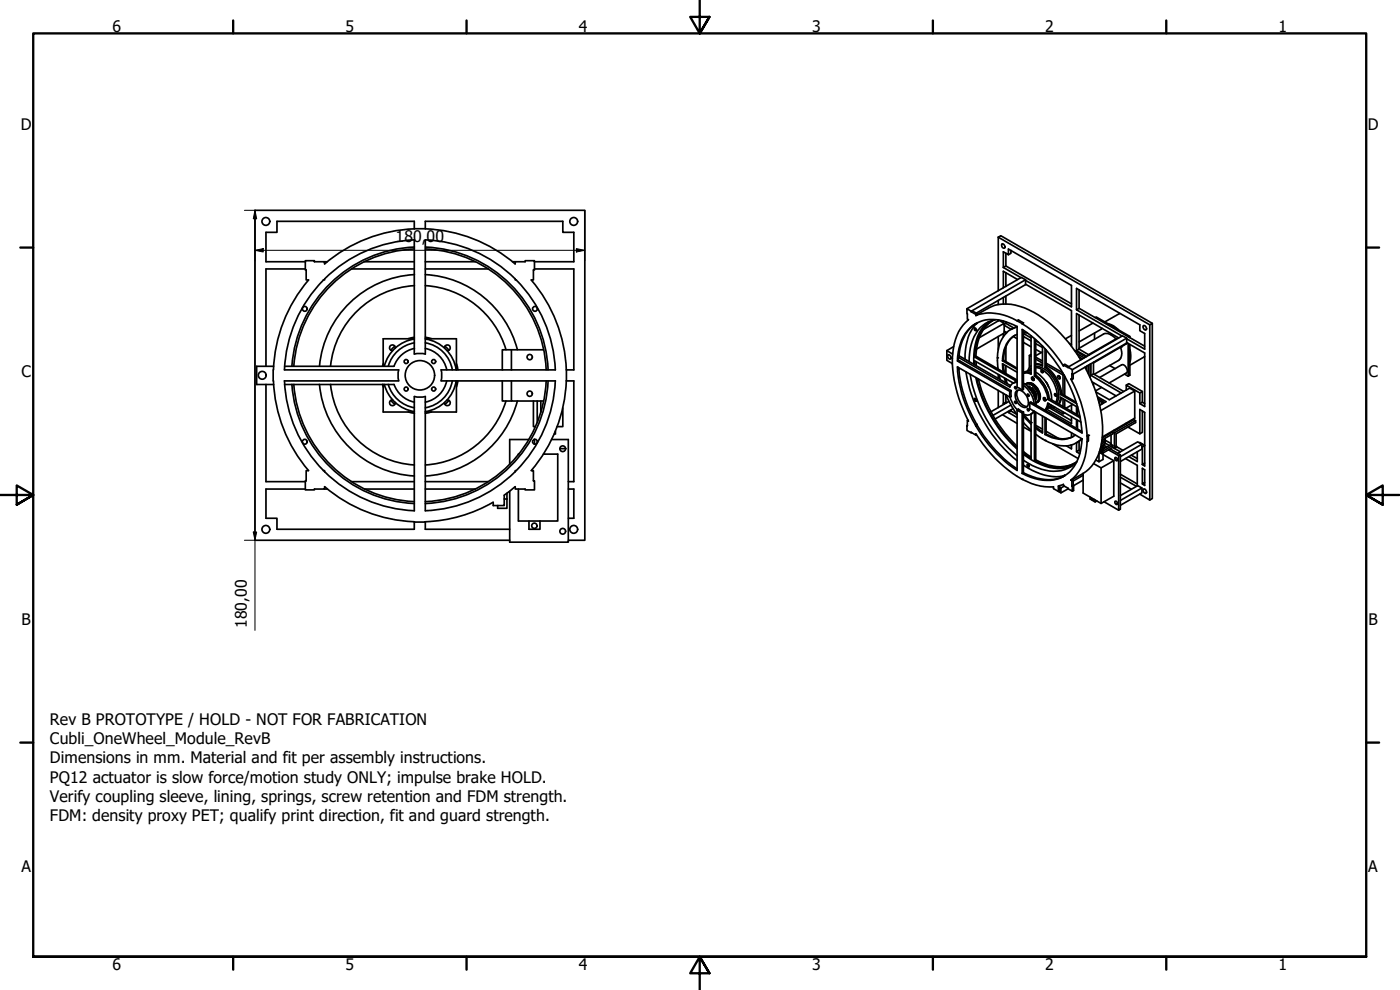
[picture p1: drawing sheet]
<svg xmlns="http://www.w3.org/2000/svg" width="420mm" height="297mm" viewBox="0 0 420 297" stroke-linecap="round" stroke-linejoin="round" font-family="sans-serif">
<!-- layer: Visible (ISO) -->
<g fill="none" stroke="#000" stroke-width=".51">
<path d="M91.6 78.5h-11.8v-8.8h3.3v-3.3h41.2v2.2h3.3v-2.2h41.3v3.3h3.3v8.8h-11.8M97.4 79.2v-.7h-3v-.3h-2.8l.3 5.8h.7a44 44 0 0 0-10.5 27M97.4 78.5h.8M109.3 78.5h15M124.3 71.9v34.3M124.4 74.1a38.5 38.5 0 0 0-36.8 35.8M124.4 72a40.7 40.7 0 0 0-27 11.7M124.4 68.7a44 44 0 0 0-27 10.5M124.4 74.7a37.9 37.9 0 0 0-36.2 35.2M127.6 71.9l.1 34.3-1.7-.2-1.6 .2M127.6 78.5h15.1M127.7 72a40.7 40.7 0 0 1 26.9 11.7"/>
<path d="M127.7 74.7a37.9 37.9 0 0 1 36.2 36.3M127.7 68.7a44 44 0 0 1 26.9 10.5v-.7h3v-.3h2.8v2.8h-.3v3h-.7a44.2 44.2 0 0 1 10.6 27M127.7 74.1a38.5 38.5 0 0 1 36.8 36.9M153.8 78.5h.8M299.6 71.2l45.5 26.3v52.5l-3-1.7M299.6 71.2l.8-.5 45.4 26.3M299.6 71.2v16M300.7 73.2a.83 .83 0 0 1 .7 .4 .83 .83 0 0 1 0 .9l-.6-.3zM301.9 76v3.8M303.4 75.1v.9l-.8 .4M91.6 80.7h-11.8v29.2M97.1 84a40.7 40.7 0 0 0-11.7 27"/>
<path d="M97.4 83.7v.3h-.4M105.5 80.7h18.8M124.4 85.7a27 27 0 0 0-25.2 24.2M124.4 82.4a30.3 30.3 0 0 0-28.5 27.5M127.6 80.7h19M127.7 82.4a30.3 30.3 0 0 1 27.6 22.5M127.7 85.7a27 27 0 0 1 24.1 19.2M154.6 83.7v.3h.4a40.7 40.7 0 0 1 11.7 27M160.4 80.7h11.8v30.3h-2.2v3.3h2.2v30.2h-1.6M290.2 92.6l16.3-9.4 1.3 .7-16.3 9.5M291.5 93.5l-1.3-.9 .1 3.2 .3 .1a15 15 0 0 0-4.8 11.6M291.5 93.5l1.4 .8v.4"/>
<path d="M291.5 93.5l.3-.2 1.4 .8-.3 .2M292.4 98.4l.5 .1 .1 .7-.5-.2zM292.7 97.1a12.8 12.8 0 0 0-4.9 10.2M292.7 97.1a12.7 12.7 0 0 0-5.4 11.2M292.7 97.1l.2 .2v-.2a12.2 12.2 0 0 1 11.1 .3l1.2 .6M292.9 94.7a14.8 14.8 0 0 1 12.3 1.6M293.2 96.8a14.1 14.1 0 0 0-3.6 10.9M293.2 94.3a15.8 15.8 0 0 1 7.7-3.1 20.6 20.6 0 0 1 13.6 5.3 45.6 45.6 0 0 1 9.9 11.5M293.2 94.1v.4l-.3 .2M296.7 96.5a13.3 13.3 0 0 0-4.5 11.2l.1 1.6M297.8 96.3a12.5 12.5 0 0 0-4.9 10.6M299.6 90.2v1.2"/>
<path d="M299.6 96v.3M301.1 80.2l.8-.4 19.7 11.4M301.1 80.2v-4.6l1.5 .8v-1.7l19 10.9v6.5l-13.8-8M301.1 89.3v1.9M301.1 96.3v.6M301.1 80.2l5.3 3.1M301.4 97l-1.6-.9-4.7 2.8M301.4 99.4l.7 .4M301.4 97.6l2 1.2M301.9 97l-.5 .3M301.9 97l2.3 1.4M301.9 81.8v4.2"/>
<path d="M301.9 88.8v2.4M301.9 96.6v.4M301.9 99.7v.4M305.2 98.1a8.4 8.4 0 0 0-5.8 8l.1 4.6M305.2 98l-1.8 .9M305.2 96.3l1.6 .8M305.2 96.3l.4-.3 1.5 .9M305.2 98v18.2l1.6 .9M305.4 83.9l-4.3-2.5v4.9M306.8 97.1a41.3 41.3 0 0 1 12.4 12.7v-.3l2.6 1.4-.1 3-.3-.2a41.3 41.3 0 0 1 4.9 17.1M307.1 99.9h1.2M307.1 96.9l-.3 .2"/>
<path d="M307.1 99.1v17.7l-.3 .3M307.8 85.3l13.8 7.9v10.7M307.8 83.9v1.5l-14.8 8.6M323.1 92.9l.7-.4 19.7 11.4M323.1 92.9v-6.4l19 11v1.7l1.4 .9v4.7l-5.4-3.2M323.1 92.9l13.6 7.9M323.8 87v5.5M323.8 94.5v10.3M328 97l-4.2 2.3M328.5 99.9v1.9M328.7 95.3l.3-.2 10.1 5.9-.3 .1M330.7 98.5l-6.9 4.1"/>
<path d="M332.4 97.1l2 .8 1.3 1M336 94l-4.4 2.6M343.2 97.7a.75 .75 0 0 1 .7 .5 .75 .75 0 0 1-.2 .8l-.5-.5zM345.1 97.5l.7-.5v52.6l-.7 .4M79.8 115.4v29.1h11.8M82 111v3.3M82.1 114.3a44 44 0 0 0 10.5 26.9h-.7l-.3 5.8 5.8-.3v-.7M82.1 109.9h-5.1v5.5h5.1M85.3 111h34.4l-.3 1.6 .3 1.6-34.4 .1M85.4 114.2a40.7 40.7 0 0 0 11.7 27M85.4 109.9h32.8M85.4 115.4h32.8"/>
<path d="M87.6 115.4a38.5 38.5 0 0 0 36.8 35.7M88.2 115.4a37.9 37.9 0 0 0 36.2 35.1M95.9 115.4a30.3 30.3 0 0 0 28.5 27.4M99.2 115.4a27 27 0 0 0 25.2 24.1M114.8 115.3l.2 .8M115 115.4v8.2h9.3M115 109.1l-.2 .8M115.3 115.4a11 11 0 0 0 9.1 8.1M116.5 115.3a9.9 9.9 0 0 0 7.9 7M118.3 115.3a8.2 8.2 0 0 0 6.1 5.4M118.5 103.9l-1.2 1.2M118.6 104.4a.86 .86 0 0 0-.8-.9 .86 .86 0 0 0-.9 .9 .86 .86 0 0 0 .9 .8"/>
<path d="M124.3 119v34.3M124.3 101.6h-9.3v8.3M124.4 101.7a11 11 0 0 0-9.1 8.1M124.4 101.2l-1.9 .4M124.4 102.9a9.9 9.9 0 0 0-7.9 7M124.4 104.5a8.2 8.2 0 0 0-6.1 5.4M124.4 119l1.6 .2 1.7-.2-.1 34.3M127.6 101.6h9.4v9.4M127.7 104.5a8.2 8.2 0 0 1 6.4 6.5M127.7 102.9a9.9 9.9 0 0 1 8.1 8.1M127.7 101.2l1.8 .4M127.7 101.7a11 11 0 0 1 9.2 9.3"/>
<path d="M132.4 111l.2 1.6-.2 1.6M132.4 114.3h34.3M132.4 111h34.3M133.4 104.4a.86 .86 0 0 1 .8-.9 .86 .86 0 0 1 .9 .9 .86 .86 0 0 1-.9 .8M133.5 103.9l1.3 1.2M134.1 114.2a8.2 8.2 0 0 1-6.4 6.5M135.8 114.2a9.9 9.9 0 0 1-8.1 8.1M136.9 114.3a11 11 0 0 1-9.2 9.2M137 114.3v9.3h-9.4M137 109.1l.4 1.9M137.4 114.3l-.4 1.8M150.7 114.3v6h2.8"/>
<path d="M153.5 114.3v6h9.6M153.5 105h-2.8v6M153.5 105v6M153.5 105h9.6M163.9 114.3a37.9 37.9 0 0 1-36.2 36.2M164.5 114.3a38.5 38.5 0 0 1-36.8 36.8M166.7 114.3a40.7 40.7 0 0 1-11.7 26.9h-.4v.4M170 114.3a44 44 0 0 1-10.6 26.9h.7v3.1h.3v2.7l-5.8-.3v-.7l-3.3 2.6M284.2 105.2v2.9l1.6 1M284.2 105.2l1.7 1M284.5 106.5a.83 .83 0 0 1 .8 .4 .83 .83 0 0 1-.1 .8h-.3l-.4-.5zM285.8 107.5a40.8 40.8 0 0 0 4.8 18.9l-.3-.2-.1 2.9 2.7 1.4v-.3a37.7 37.7 0 0 0 16.7 14.9 16.3 16.3 0 0 0 6.6 1v.5l2.2 1.3 2.1-1.2"/>
<path d="M285.8 107.4v.1M286.2 104l-2 1.2M287.6 108.2l-.3 .1 15.8 9.2M287.6 108.2l15.9 9M287.6 110.2l.2 .6M287.7 110.7l.1 .1M287.8 107.3l15.3 8.8 .8-1.1 1.3-.2M287.8 110.8a40.1 40.1 0 0 0 5.3 16.5M287.8 106.7l15.5 9M287.8 107.3l-.2 .9M289.9 111.6a44.1 44.1 0 0 0 15.3 26.6M291.1 112.3a41.2 41.2 0 0 0 14.1 24.5"/>
<path d="M292.4 119.6l.5 .1 .1 .6-.5-.1zM292.5 107.1a12.6 12.6 0 0 1 5.1-10.7l1-.5a9.2 9.2 0 0 0-7.1 7.3l-.5 2.5-.2 2.8M292.5 109.5v-1.2l11.6 6.6M292.9 113.3a41.8 41.8 0 0 0 12.3 21.4M292.9 108.5l.1 1.2M293.1 113.5a41.6 41.6 0 0 0 12.1 21M293.6 113.7a42.3 42.3 0 0 0 11.6 20.2M293.9 101.3l7.5-4.3v2.9l-8.3 4.9M299.6 101v4M299.6 112.4v1.1M299.6 117.1v5.2M299.8 112.5l.4 1.3"/>
<path d="M300.9 108.3l.3-.2 4 2.4M300.9 108.3l4.3 2.5M301.1 111.6l-.2-2.5 4.3 2.6M301.1 100.1v.9M301.1 118v3.1M301.2 109.3l.2 2.5M301.4 113.4l.4 1.4M301.8 118.5l1.9 3.6 1.5 2.3M301.8 113.7l.5 1.3M301.9 104.2v4.3M301.9 109.7v2.4M301.9 113.7h.1"/>
<path d="M301.9 118.5v2.2M303.1 119.2l-15.8-9.1a37.5 37.5 0 0 0 5.4 17.4M303.1 117.5v1.7M303.1 119.2l.9 2 1.3 1.7M303.5 117.2v1.8l-.4 .2M303.5 117.2l-.4 .3M304.1 101l1.1 .6M304.5 116.1h.4l.1 .6-.4-.2zM304.6 100.6a8.5 8.5 0 0 0-3.4 7.5M304.9 117.5a1.45 1.45 0 0 1 2.3 .2 3.7 3.7 0 0 1 1.1 4.3 1.95 1.95 0 0 1-2.8-1l-.8-1.7v-1.1zM305.2 114l-12.3-7.1-.4 .2 12.7 7.4-1.2 .5M305.2 100.3a7.5 7.5 0 0 0-4.3 6.8v1.2"/>
<path d="M305.5 117.1a3.6 3.6 0 0 0 2.8 4.9M306.8 117.1v-18.2a42.3 42.3 0 0 1 17.8 29.5l.1 1.5-15.7-9.1M307.1 115.6a8.6 8.6 0 0 1 3.3 5.6M307.1 115a8.4 8.4 0 0 1 3.9 6.5M307.1 111.6l.4 .1M307.1 102.7l2.3 1.4M307.1 101l2.3 1.3M307.1 100.1l2.3 1.3M307.7 115.4a2.56 2.56 0 0 1 3.3 1.7 2.59 2.59 0 0 1-.1 3.8M308 115.2a3.1 3.1 0 0 1 3.3 2.1l.5 1.9-.1 .9-.6 .7M308.2 115a2.9 2.9 0 0 1 3.4 2.2l.5 1.8-.2 1-.5 .6M308.2 115h.2a2.9 2.9 0 0 1 3.3 2.1 2.56 2.56 0 0 1-.3 3.5"/>
<path d="M308.2 115l-.4 .2M308.4 115.9h.7M308.5 116.1h.3M308.8 116.4v-.3l.3-.2-.1 .7M308.9 106.7l.5 .2M309.1 116.4l.5 .3-.5-.2M309.1 116.7l.5 .4M309.2 116.9l1.1 .6M309.4 111.2a2.89 2.89 0 0 0-2.3 .7l1.1-.2 1.2 .2M309.4 110.6l-.6 .6M309.4 100.8v11.5a2.8 2.8 0 0 0-2.3-.3M309.4 109.8l-1 1.5"/>
<path d="M309.4 106.3l-.5 .4v3.6M309.6 117.1v-.6l.2-.1a2.95 2.95 0 0 1 1 3.6M309.6 116.5a3.2 3.2 0 0 1 1.1 3.4M309.8 117.7l.1 .1 .4-.3v1.2M309.9 113.2l.4 .7-.1-.5-.4-.3a.54 .54 0 0 0-.1 .7 .54 .54 0 0 0 .6 .3v-.2M309.9 117.8v.2M310 113.3l.3 .5M310.3 118.3l.2 .7M310.5 112.8a9.9 9.9 0 0 1 4 7M310.5 101.6v11.2M310.8 111.7a9.7 9.7 0 0 1 4.8 8.3M310.8 112.6a10.3 10.3 0 0 1 4 7"/>
<path d="M310.8 110a6.4 6.4 0 0 1 5.6 4 7.1 7.1 0 0 1 .7 6.9M310.8 110.3a7.2 7.2 0 0 1 5.4 4.4 6.9 6.9 0 0 1 .7 6M310.8 109.2l2.1 .3M310.8 112.6l-.3 .2M310.8 101.9v10.7M310.8 104.8l1.7 1M310.8 103.1l2.1 1.2M310.8 102.2l.9 .5M310.8 107.2l2.1 1.1M310.8 107.7l2.1 1.3M312.4 111.1l.5 .1 .1 .6-.5-.1zM312.9 103.9v5.9l-2.1-.5"/>
<path d="M312.9 105.6l-2.1 1.1M313.2 119.3a.55 .55 0 0 1 .6 .4 .55 .55 0 0 1-.2 .6l-.4-.4zM313.4 119.3l.5 .8M313.6 119.4l.3 .5M313.6 110.2a11.7 11.7 0 0 1 4.7 8.1M313.6 104.6v5.6M313.8 114.5l.9 1.6M313.9 110.1a11.4 11.4 0 0 1 4.7 8.1M313.9 105v5.1M313.9 110.1l-.3 .1M313.9 109l5.1 2.9M313.9 109.5l5.1 3"/>
<path d="M314.5 119.8l9.7 5.6M314.8 119.6l-.3 .2M314.8 119.6l9.3 5.3M316.5 118.2l.4 .1 .2 .5-.5-.1zM317.5 112.8a.5 .5 0 0 1 .6 .3 .5 .5 0 0 1-.3 .6l-.4-.6zM317.9 112.8l.3 .5M318.3 118.3l4.9 2.8M318.5 119.4l-.7 1.9M318.6 118.2l4.4 2.5M318.6 118.2l-.3 .1M319 112.5v5.9M319 119.6v2.4"/>
<path d="M319.2 109.5l.3-.2 1.3 .7M319.2 112.4l-.2 .1M319.5 112.9v5.8M319.5 119.9v2.4M320.5 110.2l16.4-9.4 1.2 .7-16.3 9.4M320.9 103.1l.7 .3M321.6 100.6l-1.8 1M322.1 112.2v1.5l-.4 .2M322.5 105.1l3.4 2M323.1 105.2l3 1.7M323.2 106.1l2.2 1.3M323.8 107l1.1 .7"/>
<path d="M323.8 104.8l3.1 1.7M323.8 104.8l-.7 .4M325.6 110.2a36.3 36.3 0 0 1 4.8 23.8 13.2 13.2 0 0 1-8.5 9.9M326.1 109.8v1.3M326.6 109.6v2.5M327.2 109.3v3.9M327.4 112.6l9.1 5.3M327.4 109.1v3.5M327.8 114.6l7.2 4.2M328.2 112.2l9 5.3M328.2 112.2l-.8 .4M328.2 108.7v3.5"/>
<path d="M328.2 114.9v.7M328.9 117.6l4 2.3 6.1-3.5 1.6 .9-10.2 5.9M329.4 119l2.5 1.5-1.9 1.2M329.5 119.6l1.5 .8M330 113.3l6.6-3.8a1.65 1.65 0 0 1 1.4 2.4l-5.1 3M330.6 116.3l-1.8 1M333 109.7l1.6 .9M333.3 100.4l.5 .2M333.6 100.6h.1M334.9 101.7a3.4 3.4 0 0 0-3.7-1.4l-7.4 4.2M335.5 101.3l-8.8 5.1M335.7 101.4l-12.6-7.3v11.1"/>
<path d="M336.3 104.2a3.2 3.2 0 0 1-.6 3.9l-7.3 4.2M336.3 107.5l-.1 .1M337.5 112.3l1.1 .6M338 117v-1.4l4.1 2.3v3.2M338 115.6l.8-.5 4 2.4M338.1 101.5v1.4l-16.3 9.5M338.1 102.8l5.4 3.1v16.1l-1.4-.9M338.3 102.9l-10.1 6M338.6 103v9.9l.5-.3v-9.2M339.1 104.9l.2 1.6-.2 2.1M339.1 101v.3M340.6 117.3v8.2l-9.8 5.6"/>
<path d="M342.1 117.9l.7-.4v3.2l-.7 .4M343.5 107l-4.4 2.6M117.3 120.1l1.2 1.2M117.8 120a.86 .86 0 0 0-.9 .8 .86 .86 0 0 0 .9 .9 .86 .86 0 0 0 .8-.9M122.5 123.6l1.9 .4M129.5 123.6l-1.8 .4M134.2 120a.86 .86 0 0 1 .9 .8 .86 .86 0 0 1-.9 .9 .86 .86 0 0 1-.8-.9M134.8 120.1l-1.3 1.2M151.8 120.3a27 27 0 0 1-24.1 19.2M155.3 120.3a30.3 30.3 0 0 1-27.6 22.5M155.7 136.3l-.1 .1M158.7 131.9h-5.7v7.5"/>
<path d="M160.1 120.3v7.7h.6M160.3 131.9h.1M160.4 131.8v1.5M161.2 120.3v6.5M162.3 120.3v3.4M163.1 136.3h4.3v20h-11.8v-9.6M165.5 131.9h5.1v30.8h-17.6v-15.3M166.7 129.3v.9h-.4M168 134.6h1.8M168.9 122.4v5.6h-1.7M290.3 127.6l-.1 .1M290.5 126l-.2 .2"/>
<path d="M291.6 129.8h-.1M292.7 127.5l.2 .3M293.1 130.4l-.2 .1M293.1 127.3l.1 .3M293.1 127.3l-.4 .2M293.2 127.6a39.4 39.4 0 0 0 12 13.1M293.2 127.4l-.3 .2M293.2 127.6l-.3 .2M300.9 124.4l4.3 2.6M301.1 121.1l.3 .2M301.9 120.7l.2 .1M301.9 120.7l-.8 .4"/>
<path d="M302.6 123.7l2.6 1.6M302.6 123.4v.3M302.8 120.4l-5.4 3.2M303.4 123.3l1.8 1.1M303.4 123v.3M303.4 123.3l-.8 .4M303.4 121.5l-5.4 3.1M304 122.6l-5.4 3.1M304.5 120.5h.4l.1 .6-.4-.2zM305.2 123v18.1a39.1 39.1 0 0 1-12.3-13.3M305.2 123l.4-.3 1.5 .9M305.2 123l1.6 .9"/>
<path d="M306.8 123.9v18.1M307.1 138.1a14.5 14.5 0 0 0 12.5 2.8 8.1 8.1 0 0 0 3.6-2.4M307.1 136.3a16.1 16.1 0 0 0 13.6 3.9l1.1-.4M307.1 139.6a16 16 0 0 0 12.1 3.2l.3-.3 .2 .2M307.1 135.5l2.3 1.6M307.1 124.8l2.3 2.5M307.1 126.8l2.3 2.3M307.1 128.1l2.3 1.3M307.1 123.6v18.2M307.1 123.6l-.3 .3M308.2 139.4l.5 .1 .2 .6-.5-.2zM309 120.8v1.8l15.7 9.1"/>
<path d="M309 120.8l.4-.2 15.3 8.9M309.4 124.3v13.3l-2.3-1.6M310.2 123.3a2.02 2.02 0 0 1-3.1 1l2.3 2.5M310.5 138.2a11.8 11.8 0 0 0 11.8 .9l.9-.6M310.8 123.7v14.3l-.3 .2v-14.8l-1.2 .9M310.8 138a12.1 12.1 0 0 0 11.7 1M310.8 130.3a13.4 13.4 0 0 0 10.5 3.3 7.3 7.3 0 0 0 3.3-2M310.8 128.1l2.1 1.5M310.8 127.6l2.1 1.2M311.4 120.6l-.4 .2M312.9 124.8v5.1l-2.1-1.4M313.6 123l.5-.8 .4-1.2 9.9 5.7"/>
<path d="M313.6 130.4a8.7 8.7 0 0 0 8.4 .6l.7-.5M313.6 125.3v5.1M313.9 130.2a9 9 0 0 0 8.2 .7M313.9 122.9v.3M313.9 125.5v4.7M313.9 130.2l-.3 .2M313.9 129.4l3.8 2.2M314.1 122.8l7.5 4.3v-2.1M314.8 121.1l-.2 .7-1 1.2 1.1-.6 .6-.9M314.8 122.3l6.8 3.9M315.8 121.8l-.8 .2M315.8 133.1l7.8 4.5"/>
<path d="M315.9 122.4l3.1 1.8 .5-.3M316.5 122.2l-.5 .2-1.2-.1M317.7 121.2l.6-2 5 3M319 123.6v.6M321.2 133.6l.4 .2M321.6 121.5v1.9M321.6 129.8v1.4M321.6 133.5v1.2l-1.6-.9M321.9 121.3l-2 1.2M323.1 127.9l.2 .2M323.1 122v2.3M323.1 125.9v2"/>
<path d="M323.1 135.6l.9 .5M323.3 121.8v2.6M323.3 126.1v2.6M323.3 127.8l-.2 .1M323.8 135.1l.4 .3M324.7 131.7l-1.6 1.2v2.7l.7-.5v-2.7M324.7 131.7a13.7 13.7 0 0 1-4.5 10.6l-.9 .6a11.1 11.1 0 0 1-10 .3l-2.5-1.2M326.3 132.6a14.8 14.8 0 0 1-4.9 11.5M326.3 130.8v1.8M326.3 130.8l.3-.2v1.7l-.3 .3M326.6 130.6l-.3 .2M328.2 139.1l2.3 1.3 3.8-2.2v10.7l-3.8 2.2v-10.7"/>
<path d="M329.7 120.1l.9 .6v.6M329.8 136.1v2.4l-.9-.5M329.8 120.6l.3 1M330.1 135.4l-.2 .1M330.2 134.7l.4 .3v.6l-.5-.4M330.6 120.7l.4-.3v.6M330.6 133.8l.4 .2M330.6 133.8l.6 .3-.6 .3M330.6 133.8l.6-.3 1 .6M330.7 132.4l.2 .1M331 131.8v.6l.5 .3-1 .6M331 134.2l-.5 .1"/>
<path d="M331 132.4l-.4 .2M331 136.4l3.3 1.8M331 135.9v1.9l-1.2 .7M331.5 131.6v1.1M331.7 131.5v1.7l-1.3 .8M331.7 133l1.2 .7M331.7 132.1l1.7 1M331.9 134.2v-.2l-1 .5M332.7 135l3 1.7 .5-.3v16.4l-.5 .3v-16.4M333.2 134.7l3 1.7M333.4 130.5v2.9l.5 .3M333.4 133.4l-2.2 1.3-.9-.5"/>
<path d="M333.9 134.2l-3.3 1.9v-.5l.6-.4v-.5l-.6 .3M333.9 133.7v.5l2.3 1.4M333.9 133.7l-3.3 1.9-.5-.4v.7l.5 .2M333.9 129.6l-3.1 1.8M334.5 129.8l-.6-.2v.6l-3.1 1.8M334.6 137.3a.51 .51 0 0 1 .7 .3 .51 .51 0 0 1-.3 .6l-.4-.3zM335 134v.1M335 133.8l.1 .1M335.1 134l1.9 1.1M335.5 136l5.9-3.4 1.3 .7-6.5 3.7M337.8 137.6l3.5 2v6.2M338 126.9v.3"/>
<path d="M338.5 128.1l3.6 2.1v-7.3l1.4 .8v16.1l-.7-.4M339.5 136.6l1.8 1M340.8 126.2l-6.3 3.6v4.7l.5-.3v-4l5.8-3.4v-.6l-.5-.3-5.8 3.4-.3-.2M341.3 135.6v2.9l-2.5-1.5M341.9 132.8l1.6 .9-.7 .4M342.7 134l.1 5.4M342.7 133.3v1.4l-6.5 3.8M342.8 123.3v6.4l-.7 .5M342.8 120.7l.7 .4M343.5 138.9l-.7 .5M91.6 146.7h-11.8v8.8h3.3v3.3h41.2v-2.2M97 141.2h.4v.4"/>
<path d="M97.4 146.7h.8M97.4 146a44 44 0 0 0 27 10.5M97.4 141.5a40.7 40.7 0 0 0 27 11.7M105.5 144.5h18.8M109.3 146.7h15M124.3 156.6h3.3M127.6 144.5h19M127.6 146.7h15.1M127.6 156.6v2.2h25.4M148 150.7a44 44 0 0 1-20.3 5.8M151.3 148.6v3.1h-3.3v-1M151.3 149.7h.8"/>
<path d="M152.1 149.7v2.8h-2.7v-.8M152.1 148v1.7M154.6 141.5a40.7 40.7 0 0 1-26.9 11.7M158.7 156.3v2.5h3.4v-2.5M170.6 146.7h1.6v8.8h-1.6M307.1 141.8a13.2 13.2 0 0 0 12.1 1.1M307.1 141.8l-.3 .2M318 145.7v1.5l-.4 .2v-1.6l1.6-.5v.4l2.6 1.7-.1-1.6M318 146.2l.4 .2M319.4 145.8l-1 .6v1.5M321.4 144.1l.3 .2v1.5M321.4 144.1l.4-.2 .3 .1v1.7"/>
<path d="M321.7 145.8l.5-.1v1.5l-.4 .2M322.1 144l-.4 .3M325.1 142.6l-3 1.7M325.1 144.1l-3.3 1.8M325.1 142v5.9l5.4 3.2M327.2 149.1v.6l1.5 .9M327.5 149.3l.3 .7h.3l.2-.2M328.7 150v.6l.5-.3M331.3 150.5l4.4 2.6M334.6 150.4a.51 .51 0 0 1 .7 .3 .51 .51 0 0 1-.3 .7l-.4-.4zM336.2 148.7l5.2-3 1.3 .7-6.5 3.8M336.2 143.2l4.9 2.7"/>
<path d="M336.2 142.3l5.1 2.9M336.2 144.9l3.3 1.9M342.7 146.4v1.5l-6.5 3.7M343.2 146.8a.71 .71 0 0 1 .8 .4 .71 .71 0 0 1-.3 .9l-.5-.6zM343.5 144.8l-.7 .4v-4.7l.7 .5v4.7l-.7-.5M153 162.1h-76.5v-99h99v99h-4.9"/>
<circle cx="79.8" cy="66.4" r="1.17"/>
<circle cx="172.2" cy="66.4" r="1.17"/>
<circle cx="91.5" cy="92.7" r=".73"/>
<circle cx="160.6" cy="92.7" r=".73"/>
<circle cx="78.7" cy="112.6" r="1.17"/>
<circle cx="121.9" cy="108.5" r=".6"/>
<circle cx="121.9" cy="116.7" r=".6"/>
<circle cx="126" cy="112.6" r="4.4"/>
<circle cx="130.1" cy="108.5" r=".6"/>
<circle cx="130.1" cy="116.7" r=".6"/>
<circle cx="159" cy="118.1" r=".79"/>
<circle cx="159" cy="107.1" r=".79"/>
<circle cx="308.5" cy="118.5" r=".34"/>
<circle cx="91.5" cy="132.5" r=".73"/>
<circle cx="160.6" cy="132.5" r=".73"/>
<circle cx="168.9" cy="134.6" r=".86"/>
<circle cx="308.5" cy="122.9" r=".34"/>
<circle cx="79.8" cy="158.8" r="1.17"/>
<circle cx="160.4" cy="157.8" r=".79"/>
<circle cx="168.9" cy="159.4" r=".86"/>
<circle cx="172.2" cy="158.8" r="1.17"/>
</g>
<g fill="#000">
<circle cx="299.3" cy="107.4" r=".25"/>
<circle cx="307.1" cy="111.9" r=".25"/>
<circle cx="336.4" cy="104.2" r=".25"/>
<circle cx="163.1" cy="136.3" r=".25"/>
<circle cx="309.4" cy="126.8" r=".25"/>
<circle cx="313.6" cy="123" r=".25"/>
<circle cx="313.6" cy="132.1" r=".25"/>
<circle cx="326.6" cy="130.6" r=".25"/>
<circle cx="306.8" cy="143.8" r=".25"/>
</g>
<!-- layer: Border (ISO) -->
<g fill="none" stroke="#000" stroke-width=".7">
<path d="M70 6.1v3.9M140 6.1v3.9M210 0v10l-2.9-4.9h5.8l-2.9 4.9 2.9-4.9M280 6.1v3.9M350 6.1v3.9M6.1 74.3h3.9M410 74.3h3.9M0 148.5h10l-5-2.8v5.7l5-2.9-5 2.9M420 148.5h-10l5-2.8v5.7l-5-2.9 5 2.9M6.1 222.8h3.9M410 222.8h3.9M10 287.1v-277.1h400v277.1h-400h400"/>
<path d="M70 287.1v3.8M140 287.1v3.8M212.9 292l-2.9-4.9 2.9 4.9h-5.8l2.9-4.9v9.9M280 287.1v3.8M350 287.1v3.8"/>
</g>
<!-- layer: Dimension (ISO) -->
<path d="M73.3 63.1h3.2v99M76.5 75.1l2.5-.5v1zM76.5 63.1l.5 2.5h-1zM76.5 75.1h99M173 74.6l2.5 .5-2.5 .5zM175.5 63.1v15.2M76 159.6h1l-.5 2.5zM73.3 162.1h3.2v27.1" fill="none" stroke="#000" stroke-width=".3"/>
<path d="M76.5 63.1l.5 2.5h-1zM76.5 75.1l2.5-.5v1zM173 74.6l2.5 .5-2.5 .5zM76 159.6h1l-.5 2.5z" fill="#000"/>
<g font-size="4.8">
<text x="33.7" y="9.6">6</text>
<text x="103.7" y="9.6">5</text>
<text x="173.7" y="9.6">4</text>
<text x="243.7" y="9.6">3</text>
<text x="313.7" y="9.6">2</text>
<text x="383.7" y="9.6">1</text>
<text x="6.2" y="38.9">D</text>
<text x="410.5" y="38.9">D</text>
<text x="118.7" y="72.8">180,</text>
<text x="128" y="72.8">00</text>
<text x="6.4" y="113.1">C</text>
<text x="410.7" y="113.1">C</text>
<text x="6.4" y="187.4">B</text>
<text x="74.1" y="188.4" transform="rotate(-90 74.1 188.4)">180,00</text>
<text x="410.7" y="187.4">B</text>
<text x="15" y="217.5">Rev B PROTOTYPE / HOLD - NOT FOR FABRICATION</text>
<text x="15" y="223.3">Cubli_OneWheel_Module_RevB</text>
<text x="15" y="229">Dimensions in mm. Material and fit per assembly instructions.</text>
<text x="15" y="234.8">PQ12 actuator is slow force/motion study ONLY; impulse brake HOLD.</text>
<text x="15" y="240.6">Verify coupling sleeve, lining, springs, screw retention and FDM strength.</text>
<text x="15" y="246.4">FDM: density proxy PET; qualify print direction, fit and guard strength.</text>
<text x="6.4" y="261.7">A</text>
<text x="410.7" y="261.7">A</text>
<text x="33.7" y="290.9">6</text>
<text x="103.7" y="290.9">5</text>
<text x="173.7" y="290.9">4</text>
<text x="243.7" y="290.9">3</text>
<text x="313.7" y="290.9">2</text>
<text x="383.7" y="290.9">1</text>
</g>
</svg>
